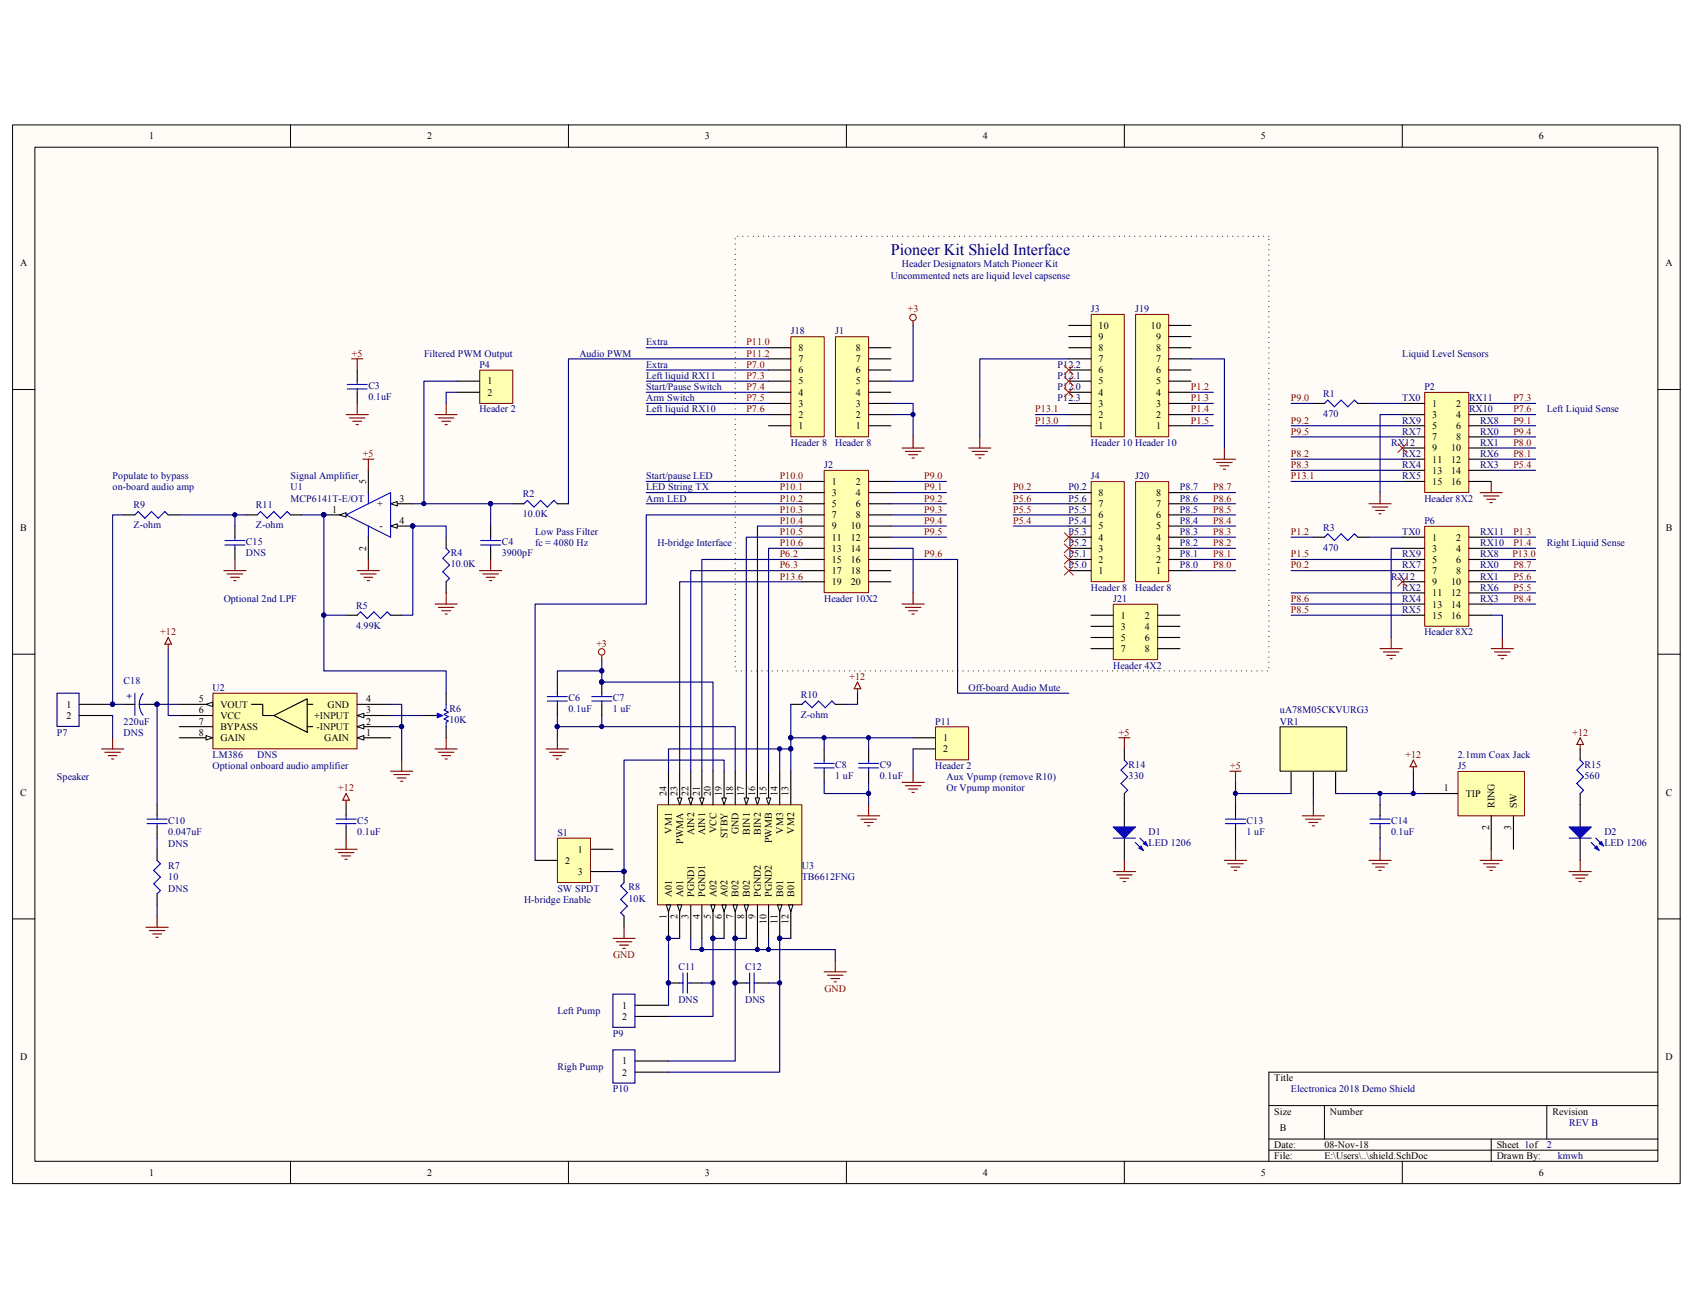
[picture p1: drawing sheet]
<svg xmlns="http://www.w3.org/2000/svg" width="279mm" height="216mm" viewBox="0 0 279 216" stroke-linecap="round" stroke-linejoin="round" font-family="sans-serif">
<path d="M2.1 20.7h275.2v174.7h-275.2z" fill="#fffcf8"/>
<path d="M2.1 20.6h275.2v174.8h-275.2z" fill="none" stroke="#000" stroke-width=".17"/>
<path d="M5.8 24.3h267.8v167.4h-267.8z" fill="#fffcf8"/>
<g fill="none" stroke="#000" stroke-width=".17">
<path d="M5.8 24.3h267.8v167.4h-267.8zM47.9 20.6v3.7M93.8 20.6v3.7M139.7 20.6v3.7M185.6 20.6v3.7M231.4 20.6v3.7M2.1 64.3h3.6M273.6 64.3h3.7M2.1 108h3.6M273.6 108h3.7M2.1 151.7h3.6M273.6 151.7h3.7"/>
<path d="M273.6 177h-64.2v14.7M47.9 191.7v3.7M93.8 191.7v3.7M139.7 191.7v3.7M185.6 191.7v3.7M209.4 182.5h64.2M209.4 188h64.2M209.4 189.8h64.2M218.6 182.5v5.5M231.4 191.7v3.7M246.1 188v3.7M255.3 182.5v5.5"/>
</g>
<path d="M137.9 55.6h5.4v16.5h-5.4z" fill="#ffffb0"/>
<path d="M137.9 55.6h5.4v16.5h-5.4z" fill="none" stroke="#800000" stroke-width=".17"/>
<path d="M143.4 59.2h3.6M143.4 57.4h3.6M143.4 70.3h3.6M143.4 68.4h3.6M143.4 66.6h3.6M143.4 64.8h3.6M143.4 62.9h3.6M143.4 61.1h3.6" fill="none" stroke="#000" stroke-width=".18"/>
<path d="M136.1 77.7h7.2v20.1h-7.2z" fill="#ffffb0"/>
<path d="M136 77.6h7.3v20.2h-7.3z" fill="none" stroke="#800000" stroke-width=".17"/>
<g fill="none" stroke="#000" stroke-width=".18">
<path d="M132.3 79.5h3.7M143.4 79.5h3.6M132.3 81.3h3.7M132.3 83.2h3.7M132.3 85h3.7M132.3 86.8h3.7M132.3 88.7h3.7M132.3 90.5h3.7M132.3 92.3h3.7M132.3 94.2h3.7M132.3 96h3.7M143.4 81.3h3.6"/>
<path d="M143.4 83.2h3.6M143.4 85h3.6M143.4 86.8h3.6M143.4 88.7h3.6M143.4 90.5h3.6M143.4 92.3h3.6M143.4 94.2h3.6M143.4 96h3.6"/>
</g>
<path d="M187.5 51.9h5.4v20.2h-5.4z" fill="#ffffb0"/>
<path d="M187.4 51.9h5.5v20.2h-5.5z" fill="none" stroke="#800000" stroke-width=".17"/>
<path d="M192.9 59.2h3.7M192.9 57.4h3.7M192.9 55.6h3.7M192.9 53.7h3.7M192.9 70.3h3.7M192.9 68.4h3.7M192.9 66.6h3.7M192.9 64.8h3.7M192.9 62.9h3.7M192.9 61.1h3.7" fill="none" stroke="#000" stroke-width=".18"/>
<path d="M180.1 51.9h5.4v20.2h-5.4z" fill="#ffffb0"/>
<path d="M180.1 51.9h5.4v20.2h-5.4z" fill="none" stroke="#800000" stroke-width=".17"/>
<path d="M176.4 59.2h3.6M176.4 57.4h3.6M176.4 55.6h3.6M176.4 53.7h3.6M176.4 70.3h3.6M176.4 68.4h3.6M176.4 66.6h3.6M176.4 64.8h3.6M176.4 62.9h3.6M176.4 61.1h3.6" fill="none" stroke="#000" stroke-width=".18"/>
<path d="M130.6 55.6h5.4v16.5h-5.4z" fill="#ffffb0"/>
<path d="M130.5 55.6h5.5v16.5h-5.5z" fill="none" stroke="#800000" stroke-width=".17"/>
<path d="M126.8 59.2h3.7M126.8 57.4h3.7M126.8 70.3h3.7M126.8 68.4h3.7M126.8 66.6h3.7M126.8 64.8h3.7M126.8 62.9h3.7M126.8 61.1h3.7" fill="none" stroke="#000" stroke-width=".18"/>
<path d="M180.1 79.5h5.4v16.5h-5.4z" fill="#ffffb0"/>
<path d="M180.1 79.5h5.4v16.5h-5.4z" fill="none" stroke="#800000" stroke-width=".17"/>
<path d="M176.4 94.2h3.6M176.4 92.3h3.6M176.4 90.5h3.6M176.4 88.7h3.6M176.4 86.8h3.6M176.4 85h3.6M176.4 83.2h3.6M176.4 81.3h3.6" fill="none" stroke="#000" stroke-width=".18"/>
<path d="M187.5 79.5h5.4v16.5h-5.4z" fill="#ffffb0"/>
<path d="M187.4 79.5h5.5v16.5h-5.5z" fill="none" stroke="#800000" stroke-width=".17"/>
<g fill="none" stroke="#000" stroke-width=".18">
<path d="M216.7 66.6h1.9M224.1 66.6h1.8M64.5 86.8h3.6M81 86.8v1.9M81 90.5v1.8M84.6 83.2h1.9M92 83.2h1.8M192.9 94.2h3.7M192.9 92.3h3.7M192.9 90.5h3.7M192.9 88.7h3.7M192.9 86.8h3.7"/>
<path d="M192.9 85h3.7M192.9 83.2h3.7M192.9 81.3h3.7M216.7 88.7h1.9M224.1 88.7h1.8"/>
</g>
<g fill="none" stroke="#800000" stroke-width=".18">
<path d="M246.1 79.5v1.8M225.9 83.2h3.7M226.5 83.7h2.5M227 84.3h1.5M227.6 84.8h.3M227.8 81.3v1.9M244.3 81.3h3.6M244.8 81.9h2.6M245.4 82.4h1.4M245.9 83h.4M227.8 107.1h3.6M228.3 107.6h2.6"/>
<path d="M228.9 108.2h1.4M229.4 108.7h.4M229.6 105.2v1.9M246.1 107.1h3.7M246.6 107.6h2.6M247.2 108.2h1.5M247.8 108.7h.3M247.9 105.2v1.9"/>
</g>
<path d="M231.4 68.4h-3.6v12.9M231.4 90.5h-1.8v14.7M246.1 101.5h1.8v3.7" fill="none" stroke="#000080" stroke-width=".18"/>
<path d="M218.6 66.6l.5-.6 1.1 1.1 1.1-1.1 1.1 1.1 1.1-1.1 .6 .6M79.3 90h3.3M79.3 89.2h3.3M81 88.7v.5M81 90v.5M86.5 83.2l.5-.6 1.1 1.1 1.1-1.1 1.1 1.1 1.1-1.1 .6 .6M218.6 88.7l.5-.6 1.1 1.1 1.1-1.1 1.1 1.1 1.1-1.1 .6 .6" fill="none" stroke="#00f" stroke-width=".18"/>
<path d="M64.5 86.8l1.1-.3v.7z" fill="#fffcf8" stroke="#000" stroke-width=".17"/>
<circle cx="68.1" cy="86.8" r=".35" fill="#000080" stroke="#000080" stroke-width=".17"/>
<path d="M64.5 83.2h3.6" fill="none" stroke="#000" stroke-width=".18"/>
<path d="M64.5 83.2l1.1-.4v.7z" fill="#fffcf8" stroke="#000" stroke-width=".17"/>
<path d="M53.4 85h3.7" fill="none" stroke="#000" stroke-width=".18"/>
<path d="M56 85l1.1-.4v.8z" fill="#fffcf8" stroke="#000" stroke-width=".17"/>
<g fill="#000080" stroke="#000080" stroke-width=".17">
<circle cx="53.4" cy="85" r=".35"/>
<circle cx="68.1" cy="86.8" r=".35"/>
<circle cx="18.6" cy="116.2" r=".35"/>
</g>
<path d="M57.1 85l7.4-3.7v7.4zM60.8 81.3v1.9M60.8 86.8v1.9M73.6 90.5l.6 .6-1.1 1.1 1.1 1.1-1.1 1.1 1.1 1.1-.6 .5M59 101.5l.5-.5 1.1 1.1 1.1-1.1 1.1 1.1 1.1-1.1 .6 .5M71.8 118.1h.9M73.6 116.3v.7l-.3 .2 .7 .4-.7 .3 .7 .4-.7 .4 .7 .3-.4 .2v.7" fill="none" stroke="#00f" stroke-width=".18"/>
<g fill="none" stroke="#000" stroke-width=".18">
<path d="M60.8 77.6v3.7M60.8 88.7v3.6M73.6 88.7v1.8M73.6 96v1.9M13.1 118.1h5.5M13.1 116.3h5.5M57.1 101.5h1.9M64.5 101.5h1.8M70 118.1h1.8M73.6 114.4v1.9M73.6 119.9v1.9M104.8 165.9h5.5"/>
<path d="M104.8 167.8h5.5M104.8 175.1h5.5M104.8 177h5.5"/>
</g>
<path d="M59.9 75.8h1.8M60.8 75.8v1.8M59 94.2h3.6M59.5 94.7h2.6M60.1 95.3h1.4M60.6 95.8h.4M60.8 92.3v1.9" fill="none" stroke="#800000" stroke-width=".18"/>
<path d="M72.2 117.7l.9 .4-.9 .4z" fill="#00f" stroke="#00f" stroke-width=".18"/>
<path d="M9.4 114.4h3.6v5.5h-3.6zM101.2 164.1h3.6v5.5h-3.6zM101.2 173.3h3.6v5.5h-3.6z" fill="none" stroke="#000080" stroke-width=".18"/>
<path d="M35.2 114.5h23.7v9.1h-23.7z" fill="#ffffb0"/>
<path d="M35.1 114.4h23.8v9.2h-23.8z" fill="none" stroke="#800000" stroke-width=".17"/>
<path d="M59 121.8h5.5" fill="none" stroke="#000" stroke-width=".18"/>
<path d="M59 121.8l1.1-.4v.8z" fill="#fffcf8" stroke="#000" stroke-width=".17"/>
<path d="M59 119.9h5.5" fill="none" stroke="#000" stroke-width=".18"/>
<path d="M59 119.9l1.1-.3v.7z" fill="#fffcf8" stroke="#000" stroke-width=".17"/>
<path d="M59 118.1h5.5" fill="none" stroke="#000" stroke-width=".18"/>
<path d="M59 118.1l1.1-.4v.8z" fill="#fffcf8" stroke="#000" stroke-width=".17"/>
<path d="M29.6 116.3h5.5M59 116.3h5.5" fill="none" stroke="#000" stroke-width=".18"/>
<path d="M34 116.3l1.1-.4v.7z" fill="#fffcf8" stroke="#000" stroke-width=".17"/>
<path d="M29.6 118.1h5.5M29.6 119.9h5.5M29.6 121.8h5.5" fill="none" stroke="#000" stroke-width=".18"/>
<path d="M34 121.4l1.1 .4-1.1 .4z" fill="#fffcf8" stroke="#000" stroke-width=".17"/>
<path d="M41.5 116.3h1.9v1.8h1.8M45.2 118.1l5.5-2.8v5.6zM50.7 119.9h.9M50.7 116.3h.9M25.9 132.8v1.9M25.9 136.5v1.8M25.9 140.2v1.8M25.9 147.5v1.9" fill="none" stroke="#000" stroke-width=".18"/>
<path d="M27.8 105.2l.5 1.1h-1.1zM27.8 106.3v.8M64.5 127.3h3.6M65 127.9h2.6M65.6 128.4h1.4M66.1 129h.4M66.3 125.5v1.8" fill="none" stroke="#800000" stroke-width=".18"/>
<path d="M24.3 135.9h3.3M24.3 135.2h3.3M25.9 134.7v.5M25.9 135.9v.6M25.9 142l.6 .6-1.1 1.1 1.1 1.1-1.1 1.1 1.1 1.1-.6 .5" fill="none" stroke="#00f" stroke-width=".18"/>
<path d="M108.5 132.9h23.8v16.5h-23.8z" fill="#ffffb0"/>
<path d="M108.5 132.8h23.8v16.6h-23.8z" fill="none" stroke="#800000" stroke-width=".17"/>
<path d="M110.3 149.4v5.5" fill="none" stroke="#000" stroke-width=".18"/>
<path d="M110 149.4h.7l-.4 1.1z" fill="#fffcf8" stroke="#000" stroke-width=".17"/>
<circle cx="110.3" cy="154.9" r=".35" fill="#000080" stroke="#000080" stroke-width=".17"/>
<path d="M112.2 149.4v5.5" fill="none" stroke="#000" stroke-width=".18"/>
<path d="M111.8 149.4h.7l-.3 1.1z" fill="#fffcf8" stroke="#000" stroke-width=".17"/>
<path d="M114 149.4v5.5M115.8 149.4v5.5M117.7 149.4v5.5" fill="none" stroke="#000" stroke-width=".18"/>
<path d="M117.3 149.4h.7l-.3 1.1z" fill="#fffcf8" stroke="#000" stroke-width=".17"/>
<circle cx="117.6" cy="154.9" r=".35" fill="#000080" stroke="#000080" stroke-width=".17"/>
<path d="M119.5 149.4v5.5" fill="none" stroke="#000" stroke-width=".18"/>
<path d="M119.1 149.4h.8l-.4 1.1z" fill="#fffcf8" stroke="#000" stroke-width=".17"/>
<path d="M121.3 149.4v5.5" fill="none" stroke="#000" stroke-width=".18"/>
<path d="M121 149.4h.7l-.4 1.1z" fill="#fffcf8" stroke="#000" stroke-width=".17"/>
<circle cx="121.3" cy="154.9" r=".35" fill="#000080" stroke="#000080" stroke-width=".17"/>
<path d="M123.2 149.4v5.5" fill="none" stroke="#000" stroke-width=".18"/>
<path d="M122.8 149.4h.7l-.3 1.1z" fill="#fffcf8" stroke="#000" stroke-width=".17"/>
<path d="M125 149.4v5.5M126.8 149.4v5.5M128.7 149.4v5.5" fill="none" stroke="#000" stroke-width=".18"/>
<path d="M128.3 149.4h.7l-.3 1.1z" fill="#fffcf8" stroke="#000" stroke-width=".17"/>
<circle cx="128.7" cy="154.9" r=".35" fill="#000080" stroke="#000080" stroke-width=".17"/>
<path d="M130.5 149.4v5.5" fill="none" stroke="#000" stroke-width=".18"/>
<path d="M130.1 149.4h.8l-.4 1.1z" fill="#fffcf8" stroke="#000" stroke-width=".17"/>
<path d="M126.8 127.3v5.5M128.7 127.3v5.5M130.5 127.3v5.5" fill="none" stroke="#000" stroke-width=".18"/>
<path d="M126.5 131.7h.7l-.4 1.1z" fill="#fffcf8" stroke="#000" stroke-width=".17"/>
<path d="M125 127.3v5.5" fill="none" stroke="#000" stroke-width=".18"/>
<path d="M124.6 131.7h.8l-.4 1.1z" fill="#fffcf8" stroke="#000" stroke-width=".17"/>
<path d="M123.2 127.3v5.5" fill="none" stroke="#000" stroke-width=".18"/>
<path d="M122.8 131.7h.7l-.3 1.1z" fill="#fffcf8" stroke="#000" stroke-width=".17"/>
<path d="M119.5 127.3v5.5M121.3 127.3v5.5" fill="none" stroke="#000" stroke-width=".18"/>
<path d="M119.1 131.7h.8l-.4 1.1z" fill="#fffcf8" stroke="#000" stroke-width=".17"/>
<path d="M115.8 127.3v5.5M117.7 127.3v5.5" fill="none" stroke="#000" stroke-width=".18"/>
<path d="M115.5 131.7h.7l-.4 1.1z" fill="#fffcf8" stroke="#000" stroke-width=".17"/>
<path d="M114 127.3v5.5" fill="none" stroke="#000" stroke-width=".18"/>
<path d="M113.6 131.7h.8l-.4 1.1z" fill="#fffcf8" stroke="#000" stroke-width=".17"/>
<path d="M112.2 127.3v5.5" fill="none" stroke="#000" stroke-width=".18"/>
<path d="M111.8 131.7h.7l-.3 1.1z" fill="#fffcf8" stroke="#000" stroke-width=".17"/>
<g fill="none" stroke="#000" stroke-width=".18">
<path d="M20.4 116.3h1.9M24.1 116.3h1.8M92 112.6v1.8M92 116.3v1.8M99.3 112.6v1.8M99.3 116.3v1.8M110.3 127.3v5.5M136 123.6v1.9M136 127.3v1.8M143.4 123.6v1.9M143.4 127.3v1.8M213.1 127.3v3.7"/>
<path d="M216.7 127.3v3.7M220.4 127.3v3.7"/>
</g>
<g fill="#000080" stroke="#000080" stroke-width=".17">
<circle cx="110.3" cy="154.9" r=".35"/>
<circle cx="117.6" cy="154.9" r=".35"/>
<circle cx="121.3" cy="154.9" r=".35"/>
<circle cx="128.7" cy="154.9" r=".35"/>
<circle cx="115.8" cy="156.7" r=".35"/>
<circle cx="125" cy="156.7" r=".35"/>
<circle cx="126.8" cy="156.7" r=".35"/>
<circle cx="99.3" cy="112.6" r=".35"/>
<circle cx="25.9" cy="116.2" r=".35"/>
</g>
<path d="M150.7 53v.7M99.3 108.2v.7M137.8 158.6v1.8M136 160.4h3.7M136.6 161h2.5M137.1 161.5h1.5M137.7 162.1h.3" fill="none" stroke="#800000" stroke-width=".18"/>
<g fill="none" stroke="#800000" stroke-width=".17">
<circle cx="150.7" cy="52.4" r=".53"/>
<circle cx="99.3" cy="107.6" r=".53"/>
</g>
<path d="M112.2 154.9h-1.9v11M114 154.9v1.8h23.8v1.9M115.8 154.9v1.8M119.5 154.9h-1.8v12.9h-7.4M123.2 154.9h-1.9v20.2h-11M125 154.9v1.8M126.8 154.9v1.8M130.5 154.9h-1.8v22.1h-18.4" fill="none" stroke="#000080" stroke-width=".18"/>
<g fill="none" stroke="#00f" stroke-width=".18">
<path d="M22.3 114.4v3.7M23 116.3l.2 1.1 .4 .7M23 116.3h1.1M23.6 114.5l-.5 1-.1 .8M90.3 115.7h3.3M90.3 115h3.3M92 114.4v.6M92 115.7v.6M97.7 115.7h3.3M97.7 115h3.3M99.3 114.4v.6M99.3 115.7v.6"/>
<path d="M134.4 126.7h3.3M134.4 126h3.3M136 125.5v.5M136 126.7v.6M141.7 126.7h3.3M141.7 126h3.3M143.4 125.5v.5M143.4 126.7v.6"/>
</g>
<path d="M211.3 120h10.9v7.3h-10.9z" fill="#ffffb0"/>
<path d="M211.2 120h11v7.3h-11z" fill="none" stroke="#000" stroke-width=".17"/>
<path d="M202.2 135.9h3.4M202.2 135.2h3.4M203.9 134.7v.5M203.9 135.9v.6M226.1 135.9h3.3M226.1 135.2h3.3M227.8 134.7v.5M227.8 135.9v.6" fill="none" stroke="#00f" stroke-width=".18"/>
<path d="M203.9 132.8v1.9M203.9 136.5v1.8M227.8 132.8v1.9M227.8 136.5v1.8" fill="none" stroke="#000" stroke-width=".18"/>
<path d="M106.7 57.4h20.1M126.8 59.2h-33v24M106.7 61.1h20.1M84.6 83.2h-3.6v3.6M220.4 131h14.7M227.8 131v1.8M233.3 127.3v3.7" fill="none" stroke="#000080" stroke-width=".18"/>
<g fill="#000080" stroke="#000080" stroke-width=".17">
<circle cx="227.7" cy="131" r=".35"/>
<circle cx="233.2" cy="131" r=".35"/>
<circle cx="81" cy="83.1" r=".35"/>
</g>
<g fill="none" stroke="#800000" stroke-width=".18">
<path d="M141.5 112.6l.6 1.1h-1.1zM141.5 113.7v.7M141.5 134.7h3.7M142.1 135.2h2.5M142.6 135.8h1.5M143.2 136.3h.3M143.4 132.8v1.9M203 127.3h1.8M203.9 127.3v1.8M214.9 134.7h3.7M215.5 135.2h2.5M216 135.8h1.5"/>
<path d="M216.6 136.3h.3M216.7 132.8v1.9M233.3 125.5l.5 1.1h-1.1zM233.3 126.6v.7M202.1 142h3.6M202.6 142.6h2.6M203.2 143.1h1.4M203.7 143.7h.4M203.9 140.2v1.8M225.9 142h3.7M226.5 142.6h2.5M227 143.1h1.5"/>
<path d="M227.6 143.7h.3M227.8 140.2v1.8"/>
</g>
<path d="M79.2 61.1h5.4v5.5h-5.4z" fill="#ffffb0"/>
<path d="M79.2 61.1h5.4v5.5h-5.4z" fill="none" stroke="#800000" stroke-width=".17"/>
<path d="M59 61.1v1.8M59 64.8v1.8M75.5 62.9h3.6M75.5 64.8h3.6M57.1 132.8v1.9M57.1 136.5v1.8" fill="none" stroke="#000" stroke-width=".18"/>
<g fill="none" stroke="#000080" stroke-width=".18">
<path d="M75.5 64.8h-1.9v1.8M75.5 62.9h-5.5v20.3M49.8 85h3.6v16.5h3.7M68.1 83.2h12.9M73.6 88.7v-1.9h-5.5v14.7h-1.8M225.9 88.7h5.5M18.6 118.1v3.7M27.8 107.1v11h1.8M29.6 116.3h-3.7v16.5M53.4 101.5v9.2h20.2v3.7M64.5 119.9h1.8v5.6M64.5 116.3h1.8v3.6"/>
<path d="M64.5 118.1h5.5M92 118.1v1.8h29.3v7.4M92 119.9v1.9M99.3 110.7v1.9h18.4v14.7M99.3 108.9v1.8h-7.3v1.9M99.3 118.1v1.8M25.9 138.3v1.9M128.7 123.6v3.7M130.5 123.6v3.7M203.9 129.1v3.7M203.9 138.3v1.9M203.9 131h9.2"/>
<path d="M216.7 131v1.8M227.8 138.3v1.9M25.9 149.4v1.8"/>
</g>
<g fill="#000080" stroke="#000080" stroke-width=".17">
<circle cx="130.5" cy="123.6" r=".35"/>
<circle cx="128.7" cy="123.6" r=".35"/>
<circle cx="99.3" cy="119.9" r=".35"/>
<circle cx="92" cy="119.9" r=".35"/>
<circle cx="99.3" cy="110.7" r=".35"/>
<circle cx="99.3" cy="112.6" r=".35"/>
<circle cx="203.9" cy="131" r=".35"/>
<circle cx="81" cy="83.1" r=".35"/>
<circle cx="68.1" cy="86.8" r=".35"/>
<circle cx="66.3" cy="119.9" r=".35"/>
<circle cx="53.4" cy="101.5" r=".35"/>
<circle cx="53.4" cy="85" r=".35"/>
<circle cx="69.9" cy="83.1" r=".35"/>
<circle cx="25.9" cy="116.2" r=".35"/>
</g>
<g fill="none" stroke="#800000" stroke-width=".18">
<path d="M58 59.2h1.9M59 59.2v1.9M57.1 68.4h3.7M57.7 69h2.5M58.2 69.5h1.5M58.8 70.1h.3M59 66.6v1.8M71.8 68.4h3.7M72.3 69h2.6M72.9 69.5h1.5M73.4 70.1h.4M73.6 66.6v1.8"/>
<path d="M71.8 99.7h3.7M73.6 97.9v1.8M79.1 94.2h3.7M79.7 94.7h2.6M80.2 95.3h1.5M80.8 95.8h.4M81 92.3v1.9M72.3 100.3h2.6M72.9 100.8h1.5M73.4 101.4h.4M16.8 123.6h3.6M17.3 124.2h2.6"/>
<path d="M17.9 124.7h1.4M18.4 125.3h.4M18.6 121.8v1.8M57.1 132.1v.7M57.1 138.3v1.9M57.1 131l.6 1.1h-1.1zM71.8 123.6h3.7M72.3 124.2h2.6M72.9 124.7h1.5M73.4 125.3h.4M73.6 121.8v1.8M90.1 123.6h3.7"/>
<path d="M90.7 124.2h2.6M91.2 124.7h1.5M91.8 125.3h.4M92 121.8v1.8M24.1 153.1h3.7M24.6 153.6h2.6M25.2 154.2h1.5M25.7 154.7h.4M25.9 151.2v1.9M55.3 140.2h3.7M55.8 140.7h2.6M56.4 141.3h1.5"/>
<path d="M56.9 141.8h.4M244.3 142h3.6M244.8 142.6h2.6M245.4 143.1h1.4M245.9 143.7h.4M246.1 140.2v1.8"/>
</g>
<path d="M57.3 64.2h3.3M57.3 63.5h3.3M59 62.9v.6M59 64.2v.6M55.5 135.9h3.3M55.5 135.2h3.3M57.1 134.7v.5M57.1 135.9v.6" fill="none" stroke="#00f" stroke-width=".18"/>
<path d="M92 138.4h5.5v7.3h-5.5z" fill="#ffffb0"/>
<path d="M92 138.3h5.5v7.4h-5.5z" fill="none" stroke="#800000" stroke-width=".17"/>
<path d="M130.5 116.3h1.8M137.8 116.3h1.9M88.3 142h3.7M97.5 140.2h3.7M97.5 143.9h3.7M103 143.9v1.8M103 151.2v1.9M110.3 162.3h1.9M114 162.3h1.8M121.3 162.3h1.9M125 162.3h1.8" fill="none" stroke="#000" stroke-width=".18"/>
<path d="M150.7 53.7v9.2h-3.7M176.4 59.2h-14.7v12.9M196.6 59.2h5.5v14.8M147 66.6h3.7v5.5M147 68.4h3.7M147 90.5h3.7v7.4M115.8 162.3h1.9M126.8 162.3h1.9" fill="none" stroke="#000080" stroke-width=".18"/>
<g fill="none" stroke="#800000" stroke-width=".18">
<path d="M148.9 74h3.6M149.4 74.5h2.6M150 75.1h1.4M150.5 75.6h.4M150.7 72.1v1.9M159.9 74h3.6M160.4 74.5h2.6M161 75.1h1.4M161.5 75.6h.4M161.7 72.1v1.9M200.2 75.8h3.7M200.8 76.3h2.6"/>
<path d="M201.3 76.9h1.5M201.9 77.4h.3M202.1 74v1.8M148.9 99.7h3.6M150.7 97.9v1.8M149.4 100.3h2.6M150 100.8h1.4M150.5 101.4h.4M101.2 154.9h3.6M101.7 155.4h2.6M102.3 156h1.4M102.8 156.6h.4"/>
<path d="M103 153.1v1.8"/>
</g>
<path d="M132.3 116.3l.6-.6 1.1 1.1 1.1-1.1 1.1 1.1 1.1-1.1 .5 .6M103 145.7l-.6 .6 1.1 1.1-1.1 1.1 1.1 1.1-1.1 1.1 .6 .5M112.2 162.3h.5M112.7 160.6v3.3M113.4 162.3h.6M113.4 160.6v3.3M123.2 162.3h.5M123.7 160.6v3.3M124.5 162.3h.5M124.5 160.6v3.3" fill="none" stroke="#00f" stroke-width=".18"/>
<g fill="#000080" stroke="#000080" stroke-width=".17">
<circle cx="110.3" cy="162.2" r=".35"/>
<circle cx="121.3" cy="162.2" r=".35"/>
<circle cx="117.6" cy="162.2" r=".35"/>
<circle cx="128.7" cy="162.2" r=".35"/>
<circle cx="103" cy="143.8" r=".35"/>
<circle cx="150.7" cy="68.4" r=".35"/>
</g>
<path d="M154.4 120h5.5v5.4h-5.5z" fill="#ffffb0"/>
<path d="M154.4 120h5.5v5.4h-5.5z" fill="none" stroke="#800000" stroke-width=".17"/>
<path d="M150.7 121.8h3.7M150.7 123.6h3.7" fill="none" stroke="#000" stroke-width=".18"/>
<path d="M119.5 127.3v-1.8h-16.5v18.4h-1.8M136 129.1v1.9h7.4v1.8M136 121.8v1.8M143.4 121.8v1.8M143.4 129.1v1.9M150.7 121.8h-20.2v1.8h-20.2v3.7M150.7 123.6v3.7" fill="none" stroke="#000080" stroke-width=".18"/>
<g fill="#000080" stroke="#000080" stroke-width=".17">
<circle cx="130.5" cy="123.6" r=".35"/>
<circle cx="130.5" cy="121.8" r=".35"/>
<circle cx="136" cy="121.8" r=".35"/>
<circle cx="143.3" cy="131" r=".35"/>
<circle cx="143.3" cy="121.8" r=".35"/>
<circle cx="103" cy="143.8" r=".35"/>
</g>
<path d="M148.9 129.1h3.6M149.4 129.7h2.6M150 130.2h1.4M150.5 130.8h.4M150.7 127.3v1.8" fill="none" stroke="#800000" stroke-width=".18"/>
<path d="M209.4 39h-88.1v71.7h88.1v-71.7" fill="none" stroke="#000" stroke-width=".18" stroke-dasharray="0 .8"/>
<path d="M235.2 64.8h7.2v16.5h-7.2z" fill="#ffffb0"/>
<path d="M235.1 64.8h7.3v16.5h-7.3z" fill="none" stroke="#800000" stroke-width=".17"/>
<g fill="none" stroke="#000" stroke-width=".18">
<path d="M231.4 66.6h3.7M231.4 68.4h3.7M231.4 70.3h3.7M231.4 72.1h3.7M231.4 74h3.7M231.4 75.8h3.7M231.4 77.6h3.7M231.4 79.5h3.7M242.4 66.6h3.7M242.4 68.4h3.7M242.4 70.3h3.7M242.4 72.1h3.7"/>
<path d="M242.4 74h3.7M242.4 75.8h3.7M242.4 77.6h3.7M242.4 79.5h3.7"/>
</g>
<path d="M235.2 86.9h7.2v16.5h-7.2z" fill="#ffffb0"/>
<path d="M235.1 86.9h7.3v16.5h-7.3z" fill="none" stroke="#800000" stroke-width=".17"/>
<g fill="none" stroke="#000" stroke-width=".18">
<path d="M231.4 88.7h3.7M231.4 90.5h3.7M231.4 92.3h3.7M231.4 94.2h3.7M231.4 96h3.7M231.4 97.9h3.7M231.4 99.7h3.7M242.4 88.7h3.7M242.4 90.5h3.7M242.4 92.3h3.7M242.4 94.2h3.7M242.4 96h3.7"/>
<path d="M242.4 97.9h3.7M242.4 99.7h3.7M231.4 101.5h3.7M242.4 101.5h3.7M185.6 123.6v1.9M185.6 131v5.5M185.6 138.3v3.7M260.8 123.6v1.9M260.8 131v5.5M260.8 138.3v3.7"/>
</g>
<g fill="none" stroke="#000080" stroke-width=".18">
<path d="M106.7 66.6h20.1M106.7 64.8h20.1M147 79.5h9.2M213.1 66.6h3.6M225.9 66.6h5.5M246.1 66.6h7.3M246.1 68.4h7.3M132.3 96h-20.1v31.3M132.3 90.5h-5.5v36.8M132.3 94.2h-18.3v33.1M132.3 92.3h-16.5v35M132.3 88.7h-9.1v38.6"/>
<path d="M132.3 86.8h-7.3v40.5M147 81.3h9.2M147 83.2h9.2"/>
</g>
<g fill="#00f" stroke="#00f" stroke-width=".18">
<path d="M258.9 136.5h3.7l-1.8 1.8z"/>
<path d="M263.5 139.6l.4 .8-.7-.4z"/>
<path d="M264.3 138.9l.3 .7-.7-.3z"/>
<path d="M183.7 136.5h3.7l-1.8 1.8z"/>
<path d="M187.9 140l.4-.4 .4 .8z"/>
<path d="M189 138.9l.4 .7-.7-.3z"/>
</g>
<path d="M183.7 138.3h3.7M185.6 125.5l.5 .5-1.1 1.1 1.1 1.1-1.1 1.1 1.1 1.1-.5 .6M187.4 139.1l1.3 1.3M188.1 138.3l1.3 1.3M258.9 138.3h3.7M260.8 125.5l.5 .5-1.1 1.1 1.1 1.1-1.1 1.1 1.1 1.1-.5 .6M262.6 139.1l1.3 1.3M263.3 138.3l1.3 1.3" fill="none" stroke="#00f" stroke-width=".18"/>
<g fill="none" stroke="#800000" stroke-width=".18">
<path d="M184.6 121.8h1.9M185.6 121.8v1.8M260.8 122.9v.7M260.8 121.8l.5 1.1h-1.1zM183.7 143.9h3.7M184.3 144.4h2.5M184.8 145h1.5M185.4 145.5h.3M185.6 142v1.9M258.9 143.9h3.7M259.5 144.4h2.6M260 145h1.5"/>
<path d="M260.6 145.5h.4M260.8 142v1.9"/>
</g>
<path d="M240.7 127.4h10.9v7.3h-10.9z" fill="#ffffb0"/>
<path d="M240.6 127.3h11v7.4h-11z" fill="none" stroke="#800000" stroke-width=".17"/>
<path d="M38.8 86.8v1.9M38.8 90.5v1.8M40.6 85h1.8M47.9 85h1.9M235.1 131h5.5M246.1 134.7v5.5M249.8 134.7v5.5" fill="none" stroke="#000" stroke-width=".18"/>
<path d="M37.1 90h3.3M37.1 89.2h3.3M38.8 88.7v.5M38.8 90v.5M42.4 85l.6-.6 1.1 1.1 1.1-1.1 1.1 1.1 1.1-1.1 .5 .6" fill="none" stroke="#00f" stroke-width=".18"/>
<path d="M36.9 94.2h3.7M37.5 94.7h2.6M38 95.3h1.5M38.6 95.8h.4M38.8 92.3v1.9" fill="none" stroke="#800000" stroke-width=".18"/>
<g fill="none" stroke="#000080" stroke-width=".18">
<path d="M106.7 79.5h25.6M106.7 68.4h20.1M106.7 62.9h20.1M170.9 68.4h5.5M170.9 70.3h5.5M196.6 68.4h3.6M196.6 66.6h3.6M213.1 79.5h18.3M213.1 77.6h18.3M213.1 70.3h18.3M213.1 72.1h18.3M213.1 75.8h18.3"/>
<path d="M246.1 77.6h7.3M246.1 70.3h7.3M246.1 72.1h7.3M246.1 75.8h7.3M246.1 74h7.3M38.8 85v1.8M106.7 81.3h25.6M132.3 85h-25.6v14.7h-18.4v42.3M147 86.8h9.2M147 88.7h9.2M147 85h9.2M167.2 81.3h9.2"/>
<path d="M167.2 86.8h9.2M167.2 83.2h9.2M167.2 85h9.2M196.6 81.3h7.3M196.6 86.8h7.3M196.6 88.7h7.3M196.6 83.2h7.3M196.6 85h7.3M196.6 90.5h7.3M196.6 92.3h7.3M196.6 94.2h7.3M213.1 92.3h18.3"/>
<path d="M213.1 94.2h18.3M213.1 99.7h18.3M213.1 97.9h18.3M246.1 96h7.3M246.1 94.2h7.3M246.1 99.7h7.3M141.5 114.4v1.9h-1.8M213.1 101.5h18.3"/>
</g>
<circle cx="38.8" cy="85" r=".35" fill="#000080" stroke="#000080" stroke-width=".17"/>
<g fill="none" stroke="#f00" stroke-width=".17">
<path d="M175.6 62.2l1.5 1.5M175.6 64l1.5 1.5M175.6 60.3l1.5 1.5M177.1 62.2l-1.5 1.5M177.1 64l-1.5 1.5M177.1 60.3l-1.5 1.5M230.7 73.2l1.5 1.5M232.2 73.2l-1.5 1.5M175.6 87.9l1.5 1.5M175.6 89.8l1.5 1.4M175.6 91.6l1.5 1.5M175.6 93.5l1.5 1.4"/>
<path d="M177.1 87.9l-1.5 1.5M177.1 89.8l-1.5 1.4M177.1 91.6l-1.5 1.5M177.1 93.5l-1.5 1.4M230.7 95.3l1.5 1.5M232.2 95.3l-1.5 1.5"/>
</g>
<path d="M183.8 99.8h7.3v9.1h-7.3z" fill="#ffffb0"/>
<path d="M183.7 99.7h7.4v9.2h-7.4z" fill="none" stroke="#800000" stroke-width=".17"/>
<path d="M20.4 85h1.9M27.8 85h1.8M180 101.5h3.7M180 103.4h3.7M180 105.2h3.7M180 107.1h3.7M191.1 101.5h3.6M191.1 103.4h3.6M191.1 105.2h3.6M191.1 107.1h3.6" fill="none" stroke="#000" stroke-width=".18"/>
<path d="M196.6 70.3h3.6M196.6 64.8h3.6M20.4 85h-1.8v31.3h1.8M29.6 85h11M106.7 83.2h25.6M147 92.3h11v22.1h18.4M213.1 88.7h3.6M246.1 88.7h7.3M246.1 90.5h7.3M246.1 92.3h7.3M246.1 97.9h7.3M130.5 116.3v5.5" fill="none" stroke="#000080" stroke-width=".18"/>
<path d="M22.3 85l.5-.6 1.1 1.1 1.1-1.1 1.1 1.1 1.1-1.1 .6 .6" fill="none" stroke="#00f" stroke-width=".18"/>
<g fill="#000080" stroke="#000080" stroke-width=".17">
<circle cx="18.6" cy="116.2" r=".35"/>
<circle cx="130.5" cy="121.8" r=".35"/>
</g>
<text font-size="2.7" fill="#000080" x="147" y="42.1">Pioneer Kit Shield Interface</text>
<g font-size="1.7">
<text x="24.6" y="23">1</text>
<text x="70.5" y="23">2</text>
<text x="116.3" y="23">3</text>
<text x="162.2" y="23">4</text>
<text x="208.1" y="23">5</text>
<text x="253.9" y="23">6</text>
<text x="3.3" y="43.9">A</text>
<text x="274.9" y="43.9">A</text>
<text x="131.8" y="59.8">7</text>
<text x="131.8" y="58">8</text>
<text x="141.2" y="59.8">7</text>
<text x="141.2" y="58">8</text>
<text x="181.3" y="59.8">7</text>
<text x="181.3" y="58">8</text>
<text x="181.3" y="56.1">9</text>
<text x="181.3" y="54.3">10</text>
<text x="189.9" y="54.3">10</text>
<text x="190.8" y="59.8">7</text>
<text x="190.8" y="58">8</text>
<text x="190.8" y="56.1">9</text>
<text x="80.4" y="63.5">1</text>
<text x="80.4" y="65.3">2</text>
<text x="131.8" y="65.3">4</text>
<text x="131.8" y="63.5">5</text>
<text x="131.8" y="61.6">6</text>
<text x="141.2" y="65.3">4</text>
<text x="141.2" y="63.5">5</text>
<text x="141.2" y="61.6">6</text>
<text x="181.3" y="65.3">4</text>
<text x="181.3" y="63.5">5</text>
<text x="181.3" y="61.6">6</text>
<text x="190.8" y="65.3">4</text>
<text x="190.8" y="63.5">5</text>
<text x="190.8" y="61.6">6</text>
<text x="131.8" y="70.8">1</text>
<text x="131.8" y="69">2</text>
<text x="131.8" y="67.1">3</text>
<text x="141.2" y="70.8">1</text>
<text x="141.2" y="69">2</text>
<text x="141.2" y="67.1">3</text>
<text x="181.3" y="70.8">1</text>
<text x="181.3" y="69">2</text>
<text x="181.3" y="67.1">3</text>
<text x="190.8" y="70.8">1</text>
<text x="190.8" y="69">2</text>
<text x="190.8" y="67.1">3</text>
<text x="236.4" y="67.1">1</text>
<text x="236.4" y="69">3</text>
<text x="236.4" y="70.8">5</text>
<text x="240.3" y="67.1">2</text>
<text x="240.3" y="69">4</text>
<text x="240.3" y="70.8">6</text>
<text x="236.4" y="72.7">7</text>
<text x="236.4" y="74.5">9</text>
<text x="236.4" y="76.4">11</text>
<text x="239.5" y="74.5">10</text>
<text x="239.5" y="76.4">12</text>
<text x="240.3" y="72.7">8</text>
<text x="62.2" y="83.7">+</text>
<text x="65.9" y="82.8">3</text>
<text x="137.3" y="80.1">1</text>
<text x="137.3" y="81.9">3</text>
<text x="137.3" y="83.7">5</text>
<text x="141.2" y="80.1">2</text>
<text x="141.2" y="81.9">4</text>
<text x="141.2" y="83.7">6</text>
<text x="181.3" y="83.7">7</text>
<text x="181.3" y="81.9">8</text>
<text x="190.8" y="83.7">7</text>
<text x="190.8" y="81.9">8</text>
<text x="236.4" y="78.2">13</text>
<text x="236.4" y="80.1">15</text>
<text x="239.5" y="78.2">14</text>
<text x="239.5" y="80.1">16</text>
<text x="3.3" y="87.6">B</text>
<text x="54.8" y="84.6">1</text>
<text x="62.6" y="87.4">-</text>
<text x="65.9" y="86.5">4</text>
<text x="137.3" y="85.6">7</text>
<text x="137.3" y="87.4">9</text>
<text x="137.3" y="89.2">11</text>
<text x="140.4" y="87.4">10</text>
<text x="140.4" y="89.2">12</text>
<text x="141.2" y="85.6">8</text>
<text x="181.3" y="89.2">4</text>
<text x="181.3" y="87.4">5</text>
<text x="181.3" y="85.6">6</text>
<text x="190.8" y="89.2">4</text>
<text x="190.8" y="87.4">5</text>
<text x="190.8" y="85.6">6</text>
<text x="236.4" y="89.2">1</text>
<text x="240.3" y="89.2">2</text>
<text x="274.9" y="87.6">B</text>
<text x="137.3" y="91.1">13</text>
<text x="137.3" y="92.9">15</text>
<text x="137.3" y="94.7">17</text>
<text x="140.4" y="91.1">14</text>
<text x="140.4" y="92.9">16</text>
<text x="140.4" y="94.7">18</text>
<text x="181.3" y="94.7">1</text>
<text x="181.3" y="92.9">2</text>
<text x="181.3" y="91.1">3</text>
<text x="190.8" y="94.7">1</text>
<text x="190.8" y="92.9">2</text>
<text x="190.8" y="91.1">3</text>
<text x="236.4" y="91.1">3</text>
<text x="236.4" y="92.9">5</text>
<text x="236.4" y="94.7">7</text>
<text x="240.3" y="91.1">4</text>
<text x="240.3" y="92.9">6</text>
<text x="240.3" y="94.7">8</text>
<text x="137.3" y="96.6">19</text>
<text x="140.4" y="96.6">20</text>
<text x="236.4" y="96.6">9</text>
<text x="236.4" y="98.4">11</text>
<text x="236.4" y="100.3">13</text>
<text x="239.5" y="96.6">10</text>
<text x="239.5" y="98.4">12</text>
<text x="239.5" y="100.3">14</text>
<text x="185" y="102.1">1</text>
<text x="185" y="103.9">3</text>
<text x="185" y="105.8">5</text>
<text x="185" y="107.6">7</text>
<text x="188.9" y="102.1">2</text>
<text x="188.9" y="103.9">4</text>
<text x="188.9" y="105.8">6</text>
<text x="188.9" y="107.6">8</text>
<text x="236.4" y="102.1">15</text>
<text x="239.5" y="102.1">16</text>
<text x="11" y="116.8">1</text>
<text x="11" y="118.7">2</text>
<text x="32.8" y="115.9">5</text>
<text x="32.8" y="117.7">6</text>
<text x="32.8" y="119.6">7</text>
<text x="36.4" y="116.8">VOUT</text>
<text x="36.4" y="118.7">VCC</text>
<text x="51.9" y="118.7">+INPUT</text>
<text x="54.1" y="116.8">GND</text>
<text x="60.4" y="119.6">2</text>
<text x="60.4" y="117.7">3</text>
<text x="60.4" y="115.9">4</text>
<text x="32.8" y="121.4">8</text>
<text x="36.4" y="120.5">BYPASS</text>
<text x="36.4" y="122.3">GAIN</text>
<text x="52.2" y="120.5">-INPUT</text>
<text x="53.5" y="122.3">GAIN</text>
<text x="60.4" y="121.4">1</text>
<text x="155.7" y="122.3">1</text>
<text x="155.7" y="124.2">2</text>
<text x="3.3" y="131.3">C</text>
<text x="238.3" y="130.6">1</text>
<text x="241.9" y="131.5">TIP</text>
<text x="274.9" y="131.3">C</text>
<text x="93.3" y="142.6">2</text>
<text x="95.4" y="140.8">1</text>
<text x="95.4" y="144.4">3</text>
<text x="102.7" y="166.5">1</text>
<text x="102.7" y="168.3">2</text>
<text x="3.3" y="175">D</text>
<text x="102.7" y="175.7">1</text>
<text x="102.7" y="177.5">2</text>
<text x="210.3" y="178.4">Title</text>
<text x="274.9" y="175">D</text>
<text x="210.3" y="184">Size</text>
<text x="219.5" y="184">Number</text>
<text x="256.2" y="184">Revision</text>
<text x="210.3" y="189.5">Date:</text>
<text x="210.3" y="191.3">File:</text>
<text x="211.2" y="186.7">B</text>
<text x="218.6" y="189.5">08-Nov-18</text>
<text x="218.6" y="191.3">E:\Users\..\shield.SchDoc</text>
<text x="247" y="189.5">Sheet 1of</text>
<text x="247" y="191.3">Drawn By:</text>
<text x="24.6" y="194.1">1</text>
<text x="70.5" y="194.1">2</text>
<text x="116.3" y="194.1">3</text>
<text x="162.2" y="194.1">4</text>
<text x="208.1" y="194.1">5</text>
<text x="253.9" y="194.1">6</text>
</g>
<g font-size="1.7" fill="#000080">
<text x="147" y="46">Uncommented nets are liquid level capsense</text>
<text x="148.8" y="44.2">Header Designators Match Pioneer Kit</text>
<text x="180" y="51.5">J3</text>
<text x="187.4" y="51.5">J19</text>
<text x="70" y="58.9">Filtered PWM Output</text>
<text x="95.6" y="58.9">Audio PWM</text>
<text x="106.6" y="57">Extra</text>
<text x="130.5" y="55.2">J18</text>
<text x="137.8" y="55.2">J1</text>
<text x="231.4" y="58.9">Liquid Level Sensors</text>
<text x="60.8" y="64.2">C3</text>
<text x="79.1" y="60.7">P4</text>
<text x="106.6" y="64.4">Start/Pause Switch</text>
<text x="106.6" y="60.7">Extra</text>
<text x="106.6" y="62.6">Left liquid RX11</text>
<text x="174.5" y="64.4">P12.0</text>
<text x="174.5" y="62.6">P12.1</text>
<text x="174.5" y="60.7">P12.2</text>
<text x="218.4" y="65.5">R1</text>
<text x="235.1" y="64.4">P2</text>
<text x="60.8" y="66">0.1uF</text>
<text x="79.1" y="68.1">Header 2</text>
<text x="106.6" y="66.3">Arm Switch</text>
<text x="106.6" y="68.1">Left liquid RX10</text>
<text x="174.5" y="66.3">P12.3</text>
<text x="218.4" y="68.8">470</text>
<text x="231.4" y="66.3">TX0</text>
<text x="231.4" y="71.8">RX7</text>
<text x="231.4" y="69.9">RX9</text>
<text x="242.4" y="68.1">RX10</text>
<text x="242.4" y="66.3">RX11</text>
<text x="244.3" y="71.8">RX0</text>
<text x="244.3" y="69.9">RX8</text>
<text x="255.3" y="68.1">Left Liquid Sense</text>
<text x="130.5" y="73.6">Header 8</text>
<text x="136" y="77.3">J2</text>
<text x="137.8" y="73.6">Header 8</text>
<text x="180" y="73.6">Header 10 Header 10</text>
<text x="229.6" y="73.6">RX12</text>
<text x="231.4" y="75.4">RX2</text>
<text x="231.4" y="77.3">RX4</text>
<text x="244.3" y="73.6">RX1</text>
<text x="244.3" y="77.3">RX3</text>
<text x="244.3" y="75.4">RX6</text>
<text x="18.6" y="79.1">Populate to bypass</text>
<text x="18.6" y="80.9">on-board audio amp</text>
<text x="22.1" y="83.9">R9</text>
<text x="42.2" y="83.9">R11</text>
<text x="48" y="80.9">U1</text>
<text x="48" y="82.8">MCP6141T-E/OT</text>
<text x="48" y="79.1">Signal Amplifier</text>
<text x="86.3" y="82">R2</text>
<text x="106.6" y="80.9">LED String TX</text>
<text x="106.6" y="79.1">Start/pause LED</text>
<text x="106.6" y="82.8">Arm LED</text>
<text x="176.4" y="82.8">P5.6</text>
<text x="176.4" y="80.9">P0.2</text>
<text x="180" y="79.1">J4</text>
<text x="187.4" y="79.1">J20</text>
<text x="194.7" y="82.8">P8.6</text>
<text x="194.7" y="80.9">P8.7</text>
<text x="231.4" y="79.1">RX5</text>
<text x="235.1" y="82.8">Header 8X2</text>
<text x="22.1" y="87.2">Z-ohm</text>
<text x="40.6" y="90">C15</text>
<text x="42.2" y="87.2">Z-ohm</text>
<text x="82.8" y="90">C4</text>
<text x="86.3" y="85.4">10.0K</text>
<text x="88.3" y="88.3">Low Pass Filter</text>
<text x="176.4" y="88.3">P5.3</text>
<text x="176.4" y="86.5">P5.4</text>
<text x="176.4" y="84.6">P5.5</text>
<text x="194.7" y="88.3">P8.3</text>
<text x="194.7" y="86.5">P8.4</text>
<text x="194.7" y="84.6">P8.5</text>
<text x="218.4" y="87.6">R3</text>
<text x="231.4" y="88.3">TX0</text>
<text x="235.1" y="86.5">P6</text>
<text x="244.3" y="88.3">RX11</text>
<text x="40.6" y="91.8">DNS</text>
<text x="74.4" y="93.6">10.0K</text>
<text x="74.4" y="91.8">R4</text>
<text x="82.8" y="91.8">3900pF</text>
<text x="88.3" y="90.2">fc = 4080 Hz</text>
<text x="108.5" y="90.2">H-bridge Interface</text>
<text x="176.4" y="93.8">P5.0</text>
<text x="176.4" y="92">P5.1</text>
<text x="176.4" y="90.2">P5.2</text>
<text x="194.7" y="93.8">P8.0</text>
<text x="194.7" y="92">P8.1</text>
<text x="194.7" y="90.2">P8.2</text>
<text x="218.4" y="90.9">470</text>
<text x="229.6" y="95.7">RX12</text>
<text x="231.4" y="93.8">RX7</text>
<text x="231.4" y="92">RX9</text>
<text x="244.3" y="93.8">RX0</text>
<text x="244.3" y="95.7">RX1</text>
<text x="244.3" y="92">RX8</text>
<text x="244.3" y="90.2">RX10</text>
<text x="255.3" y="90.2">Right Liquid Sense</text>
<text x="36.9" y="99.4">Optional 2nd LPF</text>
<text x="58.8" y="100.5">R5</text>
<text x="136" y="99.4">Header 10X2</text>
<text x="180" y="97.5">Header 8</text>
<text x="183.7" y="99.4">J21</text>
<text x="187.4" y="97.5">Header 8</text>
<text x="231.4" y="97.5">RX2</text>
<text x="231.4" y="99.4">RX4</text>
<text x="231.4" y="101.2">RX5</text>
<text x="244.3" y="99.4">RX3</text>
<text x="244.3" y="97.5">RX6</text>
<text x="58.8" y="103.8">4.99K</text>
<text x="235.1" y="104.9">Header 8X2</text>
<text x="20.4" y="112.9">C18</text>
<text x="183.7" y="110.4">Header 4X2</text>
<text x="20.4" y="119.6">220uF</text>
<text x="35.1" y="114">U2</text>
<text x="74.2" y="119.4">10K</text>
<text x="74.2" y="117.6">R6</text>
<text x="93.8" y="117.6">0.1uF</text>
<text x="93.8" y="115.7">C6</text>
<text x="101.1" y="117.6">1 uF</text>
<text x="101.1" y="115.7">C7</text>
<text x="132.2" y="118.5">Z-ohm</text>
<text x="132.2" y="115.2">R10</text>
<text x="154.3" y="119.6">P11</text>
<text x="159.8" y="114">Off-board Audio Mute</text>
<text x="211.2" y="119.6">VR1</text>
<text x="211.2" y="117.7">uA78M05CKVURG3</text>
<text x="9.4" y="121.4">P7</text>
<text x="20.4" y="121.4">DNS</text>
<text x="35.1" y="125.1">LM386</text>
<text x="42.5" y="125.1">DNS</text>
<text x="240.6" y="125.1">2.1mm Coax Jack</text>
<text x="9.4" y="128.8">Speaker</text>
<text x="35.1" y="127">Optional onboard audio amplifier</text>
<text x="137.8" y="128.6">1 uF</text>
<text x="137.8" y="126.7">C8</text>
<text x="145.2" y="128.6">0.1uF</text>
<text x="145.2" y="126.7">C9</text>
<text x="154.3" y="127">Header 2</text>
<text x="156.2" y="128.8">Aux Vpump (remove R10)</text>
<text x="156.2" y="130.6">Or Vpump monitor</text>
<text x="186.3" y="128.6">330</text>
<text x="186.3" y="126.7">R14</text>
<text x="240.6" y="127">J5</text>
<text x="261.5" y="128.6">560</text>
<text x="261.5" y="126.7">R15</text>
<text x="27.8" y="137.8">0.047uF</text>
<text x="27.8" y="136">C10</text>
<text x="59" y="137.8">0.1uF</text>
<text x="59" y="136">C5</text>
<text x="92" y="138">S1</text>
<text x="189.6" y="137.8">D1</text>
<text x="205.7" y="137.8">1 uF</text>
<text x="205.7" y="136">C13</text>
<text x="229.6" y="137.8">0.1uF</text>
<text x="229.6" y="136">C14</text>
<text x="264.8" y="137.8">D2</text>
<text x="27.8" y="143.5">R7</text>
<text x="27.8" y="139.8">DNS</text>
<text x="132.3" y="143.5">U3</text>
<text x="189.6" y="139.6">LED 1206</text>
<text x="264.8" y="139.6">LED 1206</text>
<text x="27.8" y="145.3">10</text>
<text x="27.8" y="147.2">DNS</text>
<text x="86.5" y="149">H-bridge Enable</text>
<text x="92" y="147.2">SW SPDT</text>
<text x="103.7" y="148.8">10K</text>
<text x="103.7" y="147">R8</text>
<text x="132.3" y="145.3">TB6612FNG</text>
<text x="112" y="160.1">C11</text>
<text x="123" y="160.1">C12</text>
<text x="92" y="167.4">Left Pump</text>
<text x="112" y="165.6">DNS</text>
<text x="123" y="165.6">DNS</text>
<text x="101.1" y="171.1">P9</text>
<text x="92" y="176.6">Righ Pump</text>
<text x="101.1" y="180.3">P10</text>
<text x="213.1" y="180.3">Electronica 2018 Demo Shield</text>
<text x="258.9" y="185.8">REV B</text>
<text x="255.3" y="189.5">2</text>
<text x="257.1" y="191.3">kmwh</text>
</g>
<g font-size="1.7" fill="#800000">
<text x="149.8" y="51.5">+3</text>
<text x="58.1" y="58.9">+5</text>
<text x="123.2" y="57">P11.0</text>
<text x="123.2" y="58.9">P11.2</text>
<text x="123.2" y="60.7">P7.0</text>
<text x="123.2" y="64.4">P7.4</text>
<text x="123.2" y="62.6">P7.3</text>
<text x="196.5" y="64.4">P1.2</text>
<text x="123.2" y="66.3">P7.5</text>
<text x="123.2" y="68.1">P7.6</text>
<text x="170.9" y="69.9">P13.0</text>
<text x="170.9" y="68.1">P13.1</text>
<text x="196.5" y="66.3">P1.3</text>
<text x="196.5" y="68.1">P1.4</text>
<text x="196.5" y="69.9">P1.5</text>
<text x="213.1" y="66.3">P9.0</text>
<text x="213.1" y="69.9">P9.2</text>
<text x="213.1" y="71.8">P9.5</text>
<text x="249.8" y="66.3">P7.3</text>
<text x="249.8" y="68.1">P7.6</text>
<text x="249.8" y="69.9">P9.1</text>
<text x="249.8" y="71.8">P9.4</text>
<text x="59.9" y="75.4">+5</text>
<text x="213.1" y="75.4">P8.2</text>
<text x="213.1" y="77.3">P8.3</text>
<text x="249.8" y="75.4">P8.1</text>
<text x="249.8" y="77.3">P5.4</text>
<text x="249.8" y="73.6">P8.0</text>
<text x="128.7" y="80.9">P10.1</text>
<text x="128.7" y="79.1">P10.0</text>
<text x="128.7" y="82.8">P10.2</text>
<text x="152.5" y="79.1">P9.0</text>
<text x="152.5" y="80.9">P9.1</text>
<text x="152.5" y="82.8">P9.2</text>
<text x="167.2" y="82.8">P5.6</text>
<text x="167.2" y="80.9">P0.2</text>
<text x="200.2" y="82.8">P8.6</text>
<text x="200.2" y="80.9">P8.7</text>
<text x="213.1" y="79.1">P13.1</text>
<text x="128.7" y="84.6">P10.3</text>
<text x="128.7" y="86.5">P10.4</text>
<text x="128.7" y="88.3">P10.5</text>
<text x="152.5" y="86.5">P9.4</text>
<text x="152.5" y="88.3">P9.5</text>
<text x="152.5" y="84.6">P9.3</text>
<text x="167.2" y="86.5">P5.4</text>
<text x="167.2" y="84.6">P5.5</text>
<text x="200.2" y="88.3">P8.3</text>
<text x="200.2" y="86.5">P8.4</text>
<text x="200.2" y="84.6">P8.5</text>
<text x="213.1" y="88.3">P1.2</text>
<text x="249.8" y="88.3">P1.3</text>
<text x="128.7" y="90.2">P10.6</text>
<text x="128.7" y="92">P6.2</text>
<text x="128.7" y="93.8">P6.3</text>
<text x="128.7" y="95.7">P13.6</text>
<text x="152.5" y="92">P9.6</text>
<text x="200.2" y="93.8">P8.0</text>
<text x="200.2" y="92">P8.1</text>
<text x="200.2" y="90.2">P8.2</text>
<text x="213.1" y="93.8">P0.2</text>
<text x="213.1" y="92">P1.5</text>
<text x="249.6" y="92">P13.0</text>
<text x="249.8" y="95.7">P5.6</text>
<text x="249.8" y="93.8">P8.7</text>
<text x="249.8" y="90.2">P1.4</text>
<text x="213.1" y="101.2">P8.5</text>
<text x="213.1" y="99.4">P8.6</text>
<text x="249.8" y="99.4">P8.4</text>
<text x="249.8" y="97.5">P5.5</text>
<text x="26.5" y="104.9">+12</text>
<text x="98.4" y="106.7">+3</text>
<text x="140.2" y="112.2">+12</text>
<text x="184.7" y="121.4">+5</text>
<text x="231.9" y="125.1">+12</text>
<text x="259.5" y="121.4">+12</text>
<text x="55.8" y="130.6">+12</text>
<text x="203" y="127">+5</text>
<text x="101.2" y="158.2">GND</text>
<text x="136.1" y="163.7">GND</text>
</g>
<g font-size="1.6">
<text x="60.4" y="79.8" transform="rotate(-90 60.4 79.8)">5</text>
<text x="60.4" y="91" transform="rotate(-90 60.4 91)">2</text>
<text x="110" y="131.4" transform="rotate(-90 110 131.4)">24</text>
<text x="111.8" y="131.4" transform="rotate(-90 111.8 131.4)">23</text>
<text x="113.6" y="131.4" transform="rotate(-90 113.6 131.4)">22</text>
<text x="115.5" y="131.4" transform="rotate(-90 115.5 131.4)">21</text>
<text x="117.3" y="131.4" transform="rotate(-90 117.3 131.4)">20</text>
<text x="119.1" y="131.4" transform="rotate(-90 119.1 131.4)">19</text>
<text x="121" y="131.4" transform="rotate(-90 121 131.4)">18</text>
<text x="122.8" y="131.4" transform="rotate(-90 122.8 131.4)">17</text>
<text x="124.6" y="131.4" transform="rotate(-90 124.6 131.4)">16</text>
<text x="126.5" y="131.4" transform="rotate(-90 126.5 131.4)">15</text>
<text x="128.3" y="131.4" transform="rotate(-90 128.3 131.4)">14</text>
<text x="130.1" y="131.4" transform="rotate(-90 130.1 131.4)">13</text>
<text x="110.9" y="137.6" transform="rotate(-90 110.9 137.6)">VM1</text>
<text x="114.5" y="137.9" transform="rotate(-90 114.5 137.9)">AIN2</text>
<text x="116.4" y="137.9" transform="rotate(-90 116.4 137.9)">AIN1</text>
<text x="118.2" y="137.5" transform="rotate(-90 118.2 137.5)">VCC</text>
<text x="121.9" y="137.7" transform="rotate(-90 121.9 137.7)">GND</text>
<text x="123.7" y="137.8" transform="rotate(-90 123.7 137.8)">BIN1</text>
<text x="125.6" y="137.8" transform="rotate(-90 125.6 137.8)">BIN2</text>
<text x="129.2" y="137.6" transform="rotate(-90 129.2 137.6)">VM3</text>
<text x="131.1" y="137.6" transform="rotate(-90 131.1 137.6)">VM2</text>
<text x="245.7" y="136.9" transform="rotate(-90 245.7 136.9)">2</text>
<text x="246.7" y="133.4" transform="rotate(-90 246.7 133.4)">RING</text>
<text x="249.4" y="136.9" transform="rotate(-90 249.4 136.9)">3</text>
<text x="250.3" y="133.4" transform="rotate(-90 250.3 133.4)">SW</text>
<text x="112.7" y="139.3" transform="rotate(-90 112.7 139.3)">PWMA</text>
<text x="120.1" y="138.3" transform="rotate(-90 120.1 138.3)">STBY</text>
<text x="127.4" y="139.2" transform="rotate(-90 127.4 139.2)">PWMB</text>
<text x="110.9" y="148.1" transform="rotate(-90 110.9 148.1)">A01</text>
<text x="112.7" y="148.1" transform="rotate(-90 112.7 148.1)">A01</text>
<text x="114.5" y="148.1" transform="rotate(-90 114.5 148.1)">PGND1</text>
<text x="116.4" y="148.1" transform="rotate(-90 116.4 148.1)">PGND1</text>
<text x="118.2" y="148.1" transform="rotate(-90 118.2 148.1)">A02</text>
<text x="120.1" y="148.1" transform="rotate(-90 120.1 148.1)">A02</text>
<text x="121.9" y="148.1" transform="rotate(-90 121.9 148.1)">B02</text>
<text x="123.7" y="148.1" transform="rotate(-90 123.7 148.1)">B02</text>
<text x="125.6" y="148.1" transform="rotate(-90 125.6 148.1)">PGND2</text>
<text x="127.4" y="148.1" transform="rotate(-90 127.4 148.1)">PGND2</text>
<text x="129.2" y="148.1" transform="rotate(-90 129.2 148.1)">B01</text>
<text x="131.1" y="148.1" transform="rotate(-90 131.1 148.1)">B01</text>
<text x="110" y="151.7" transform="rotate(-90 110 151.7)">1</text>
<text x="111.8" y="151.7" transform="rotate(-90 111.8 151.7)">2</text>
<text x="113.6" y="151.7" transform="rotate(-90 113.6 151.7)">3</text>
<text x="115.5" y="151.7" transform="rotate(-90 115.5 151.7)">4</text>
<text x="117.3" y="151.7" transform="rotate(-90 117.3 151.7)">5</text>
<text x="119.1" y="151.7" transform="rotate(-90 119.1 151.7)">6</text>
<text x="121" y="151.7" transform="rotate(-90 121 151.7)">7</text>
<text x="122.8" y="151.7" transform="rotate(-90 122.8 151.7)">8</text>
<text x="124.6" y="151.7" transform="rotate(-90 124.6 151.7)">9</text>
<text x="126.5" y="152.5" transform="rotate(-90 126.5 152.5)">10</text>
<text x="128.3" y="152.5" transform="rotate(-90 128.3 152.5)">11</text>
<text x="130.1" y="152.5" transform="rotate(-90 130.1 152.5)">12</text>
</g>
<text font-size="1.6" fill="#00f" x="21.9" y="115.4" transform="rotate(-90 21.9 115.4)">+</text>
</svg>
